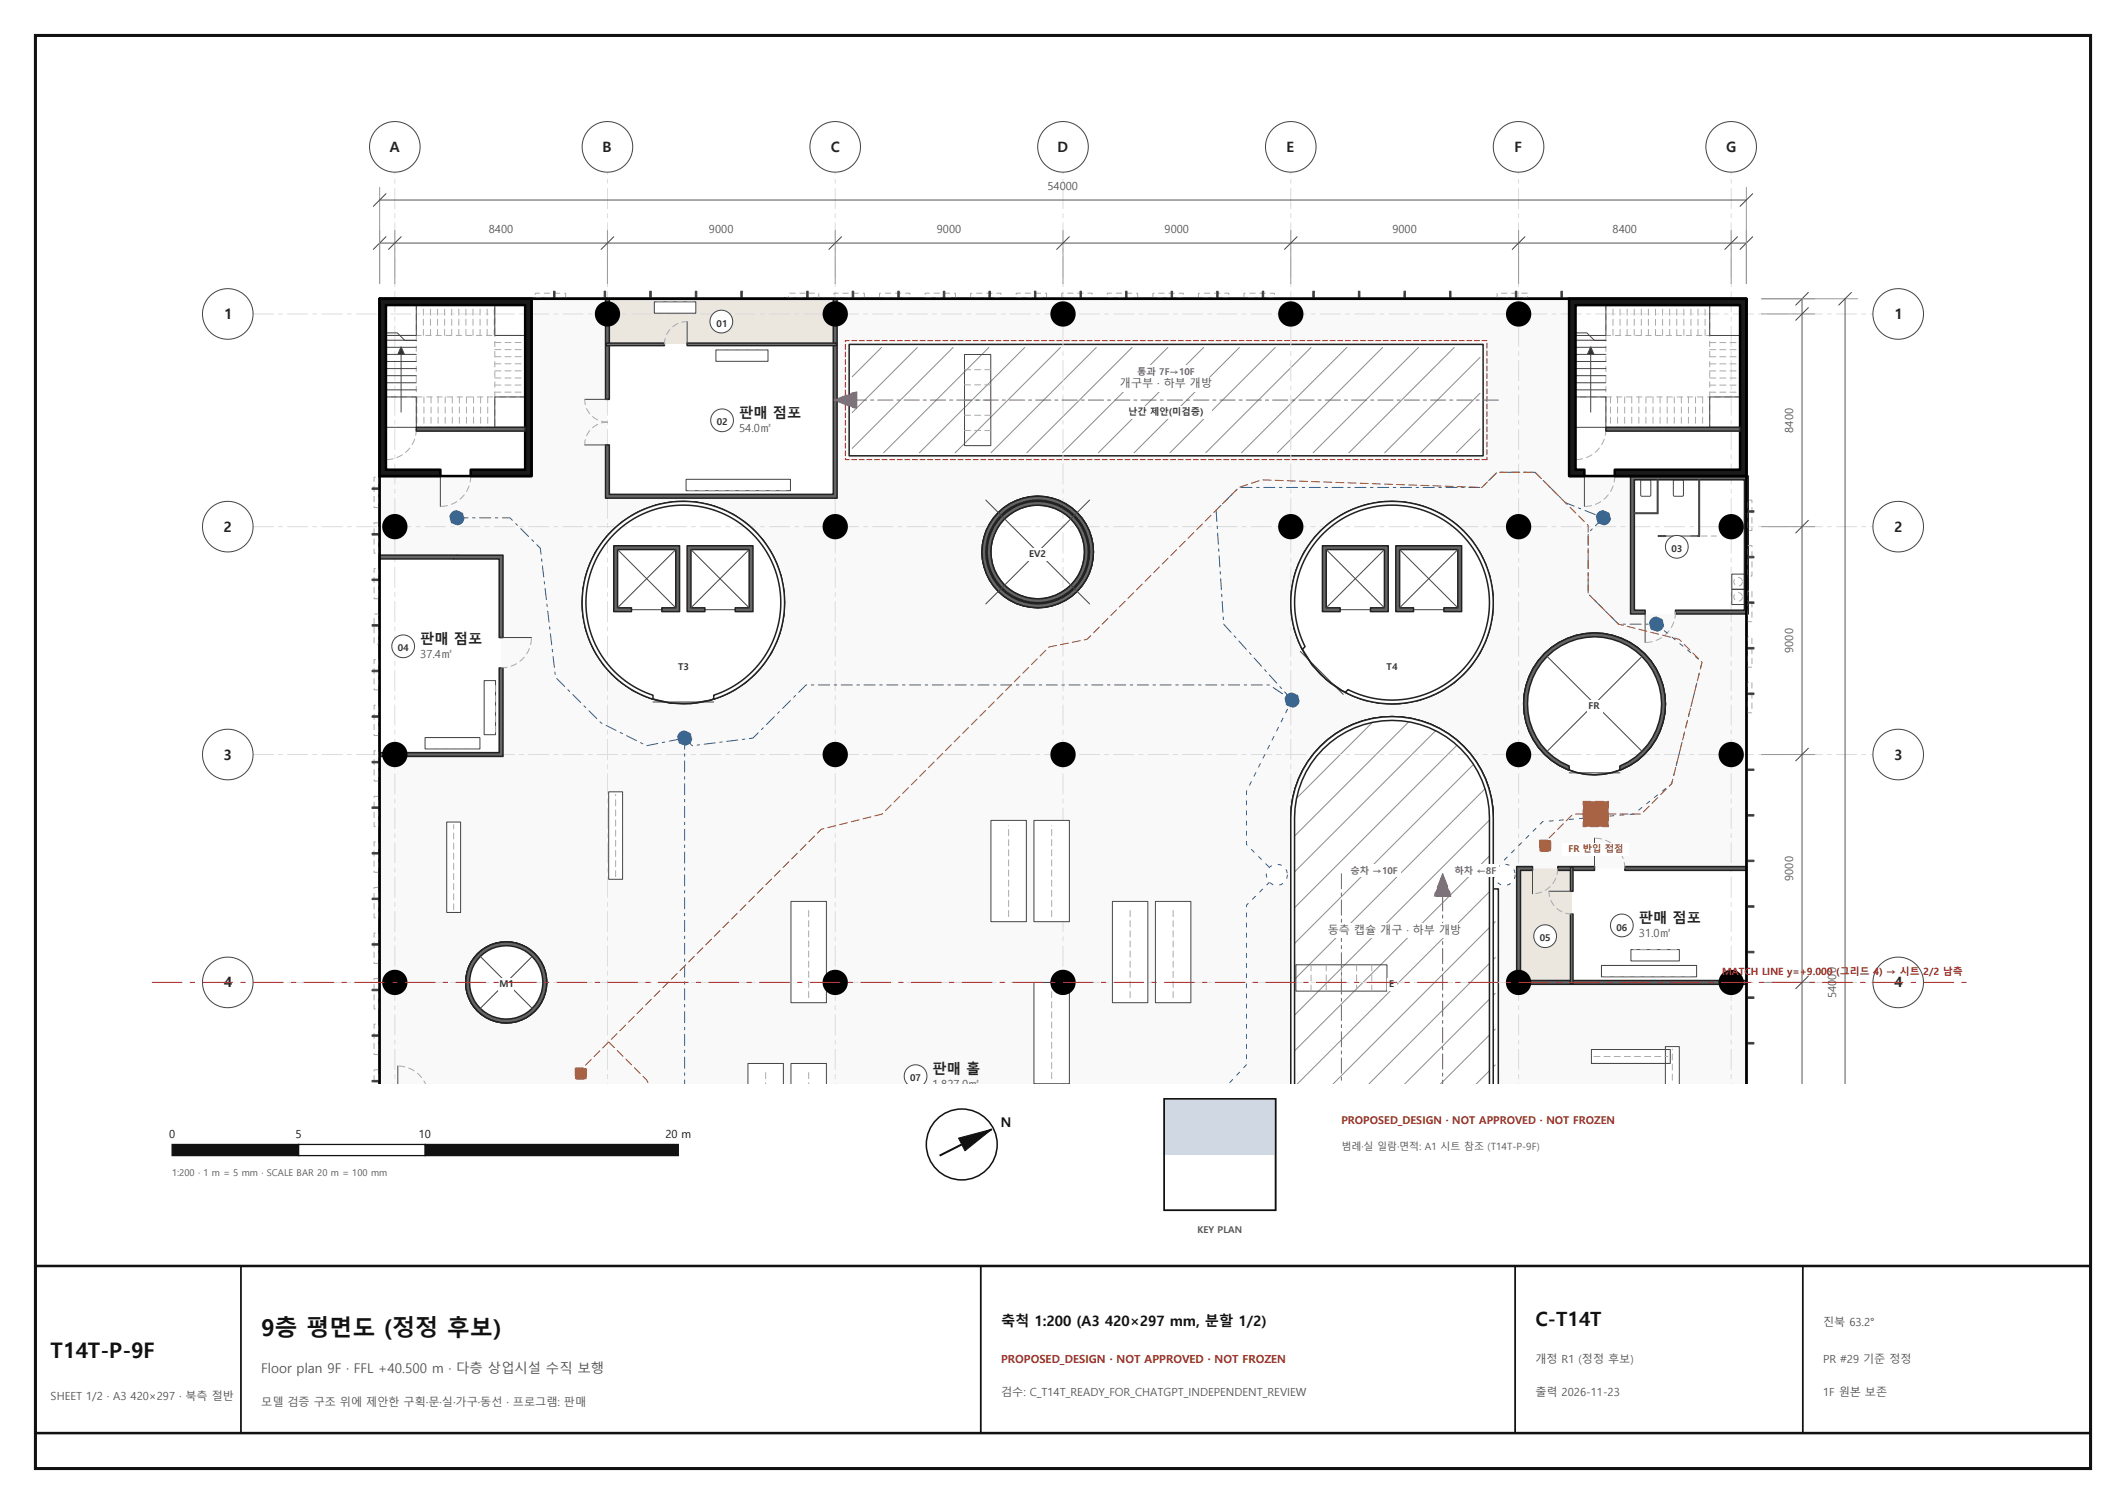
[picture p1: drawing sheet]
<svg xmlns="http://www.w3.org/2000/svg" width="420mm" height="297mm" viewBox="0 0 420 297" stroke-linecap="round" stroke-linejoin="round" font-family="sans-serif">
<path d="M7 7h406v283h-406z" fill="none" stroke="#111" stroke-width=".6"/>
<path d="M120 59h45v9h-45z" fill-rule="evenodd" fill="#ebe7df"/>
<g fill="#fff">
<path d="M120 68h45v30h-45z" fill-rule="evenodd"/>
<path d="M75 110h24v39h-24z" fill-rule="evenodd"/>
</g>
<path d="M300 171.5h10.5v22.5h-10.5z" fill-rule="evenodd" fill="#ebe7df"/>
<path d="M310.5 171.5h34.5v22.5h-34.5z" fill-rule="evenodd" fill="#fff"/>
<path d="M105 59h15v38.9l.1 .1h44.9v-39h145v34.9l.1 .1h12.2l-.2 .4v26.7l.4 .2h22.5v92.7h-270h30h-30v-120h30zM300 171.6l.1 22.4 44.9-.1-.1-22.4zM301 139a14 14 0 0 0 28 0 14 14 0 0 0-28 0zM252.6 214h44.8zM260.9 147.4l-2.5 3a19.8 19.8 0 0 0-3.4 11.1v52.5h41v-38.3l-.1-.2h-.9l-.1-16-.7-3.8-.7-1.9a20.4 20.4 0 0 0-5.8-7.8l-3.3-2.1-1.7-.9-1.9-.6-1.9-.5-2-.3-1.9-.1-3.9 .4-1.9 .5a20 20 0 0 0-8.3 5zM259.8 106l-2.2 3.2a20 20 0 0 0 1.7 22.2l2.7 2.8a19.4 19.4 0 0 0 6.8 3.8l3.8 .9 3.9 .1 3.9-.7a22.3 22.3 0 0 0 9.8-6.3 19.9 19.9 0 0 0 2.6-22 22 22 0 0 0-8-8.4 20 20 0 0 0-15.2-1.8 19.2 19.2 0 0 0-6.9 3.5zM167.8 68.1v21.8l.1 .1h125l.1-.1v-21.7l-.1-.2zM233 214h14zM194 109a11 11 0 0 0 22 0 11 11 0 0 0-22 0zM194 214h22zM194 214h22zM174 214h19.5zM112.6 214h44.8zM119.9 105.9l-.1 .1a19.9 19.9 0 0 0-3.8 6.8 19.6 19.6 0 0 0-.9 7.7 19.9 19.9 0 0 0 6.9 13.7 20.1 20.1 0 0 0 18.4 4.1 22.3 22.3 0 0 0 9.8-6.3 20.1 20.1 0 0 0 4.1-18.4l-1.4-3.6a19.9 19.9 0 0 0-8.1-8.4 19.6 19.6 0 0 0-7.4-2.4l-3.9-.1a20.5 20.5 0 0 0-7.5 2.1l-1.7 1a10.3 10.3 0 0 0-3 2.4zM75 214h45zM92 194a8 8 0 0 0 16 0 8 8 0 0 0-16 0zM75.1 110l-.1 38.9 23.9 .1 .1-38.9z" fill-rule="evenodd" fill="#f9f9f9"/>
<g fill="none" stroke="#222" stroke-width=".3">
<path d="M167.8 68h125.2v22h-125.2zM119.8 106l2.9-2.7a20 20 0 0 1 30.1 6.7 22.1 22.1 0 0 1 2 11.4 22.3 22.3 0 0 1-4.6 10.6l-2.9 2.8a20.1 20.1 0 0 1-10.8 4.1 20.8 20.8 0 0 1-17.3-7.6l-2-3.3a20 20 0 0 1 .4-18.8zM259.8 106a22.3 22.3 0 0 1 9.8-6.3 20.8 20.8 0 0 1 18.5 4.1 20.8 20.8 0 0 1 6.8 17.6 22.4 22.4 0 0 1-4.7 10.6 20.7 20.7 0 0 1-17.6 6.9 20.1 20.1 0 0 1-10.6-4.7 20.7 20.7 0 0 1-6.8-17.6 22.4 22.4 0 0 1 4.6-10.6zM255 214v-52.5a20 20 0 0 1 20-20 20 20 0 0 1 20 20v14h1v38.5"/>
<circle cx="205" cy="109" r="11"/>
<circle cx="315" cy="139" r="14"/>
<circle cx="100" cy="194" r="8"/>
</g>
<g fill="none" stroke="#8c8c8c" stroke-width=".2">
<path d="M174.1 68.6l-5.7 5.8M181.2 68.6l-12.8 12.9M188.3 68.6l-19.9 19.9M195.4 68.6l-20.8 20.8M202.4 68.6l-20.8 20.8M209.5 68.6l-20.8 20.8M216.6 68.6l-20.8 20.8M223.6 68.6l-20.8 20.8M230.7 68.6l-20.8 20.8M237.8 68.6l-20.8 20.8M244.9 68.6l-20.8 20.8M251.9 68.6l-20.8 20.8"/>
<path d="M259 68.6l-20.8 20.8M266.1 68.6l-20.8 20.8M273.1 68.6l-20.8 20.8M280.2 68.6l-20.8 20.8M287.3 68.6l-20.8 20.8M292.4 77.6l-11.8 11.8M292.4 70.6l-18.8 18.8M292.4 84.7l-4.7 4.7M271.3 142.5l-15.3 15.3M278.4 142.4l-22.8 22.9M283.7 144.2l-28.1 28.1M287.9 147.1l-32.3 32.3"/>
<path d="M291.2 150.9l-35.6 35.6M293.5 155.6l-37.9 37.9M294.4 168.9l-38.8 38.8M294.4 161.8l-38.8 38.8M294.5 175.9l-38.2 38.1M295.4 196.2l-17.9 17.8M295.4 189.1l-25 24.9M295.4 182l-32 32M295.4 210.3l-3.7 3.7M295.4 203.2l-10.8 10.8"/>
</g>
<path d="M50 62h320M50 104h320M50 149h320M50 194h320M78 214v-180M120 214v-180M165 214v-180M210 214v-180M255 214v-180M300 214v-180M342 214v-180" fill="none" stroke="#dcdcdc" stroke-width=".2" stroke-dasharray="4 1 .8 1"/>
<path d="M129.3 59.6h8.2v2.3h-8.2z" fill-rule="evenodd" fill="#fff" stroke="#444" stroke-width=".2"/>
<path d="M137 59.6h-7.2" fill="none" stroke="#aaa" stroke-width=".2" stroke-dasharray="1.2 .8"/>
<path d="M135.5 94.7h20.7v2.2h-20.7zM141.4 69.1h10.3v2.3h-10.3z" fill-rule="evenodd" fill="#fff" stroke="#444" stroke-width=".2"/>
<path d="M151.2 69.1h-9.3M136 96.9h19.7" fill="none" stroke="#aaa" stroke-width=".2" stroke-dasharray="1.2 .8"/>
<path d="M84 145.7h10.8v2.2h-10.8zM95.6 134.4h2.3v10.7h-2.3z" fill-rule="evenodd" fill="#fff" stroke="#444" stroke-width=".2"/>
<path d="M84.5 147.9h9.8M97.9 144.6v-9.7" fill="none" stroke="#aaa" stroke-width=".2" stroke-dasharray="1.2 .8"/>
<path d="M316.4 190.7h18.8v2.2h-18.8zM322.2 187.5h9.6v2.3h-9.6z" fill-rule="evenodd" fill="#fff" stroke="#444" stroke-width=".2"/>
<path d="M316.9 192.9h17.8M331.3 187.5h-8.6" fill="none" stroke="#aaa" stroke-width=".2" stroke-dasharray="1.2 .8"/>
<path d="M88.2 162.3v17.9h2.8v-17.9zM120.2 156.4v17.2h2.8v-17.2zM314.4 207.2v2.8h15.6v-2.8zM329 206.7v7.3h2.8v-7.3zM220.4 214h31.3zM259.4 214h28zM147.8 210v4h7v-4zM156.3 210v4h7v-4zM156.3 178v20h7v-20zM171.8 214h7zM180.3 214h7zM204.3 194v20h7v-20zM195.8 162v20h7v-20zM204.3 162v20h7v-20zM219.8 178v20h7v-20zM228.3 178v20h7v-20z" fill-rule="evenodd" fill="#fff"/>
<g fill="none" stroke="#444" stroke-width=".2">
<path d="M76.2 78.4h6v6h-6zM76.2 60.2h6v6h-6zM76.2 65.7h2.3l1.5 1.5h2.2M76.2 77h6M76.2 75.6h6M76.2 74.2h6M76.2 72.8h6M76.2 71.4h6M76.2 70h6M76.2 68.6h6M76.2 67.2h6M79.2 70v11.4"/>
<path d="M97.7 60.2h6v6h-6zM97.7 78.4h6v6h-6zM190.5 70h5.2v18h-5.2zM324.2 94.8l1.7-.1 .2 .2v2.8l-.1 .3h-1.6l-.2-.1zM330.6 94.8l1.7-.1 .2 .2 .1 2.9-.2 .2h-1.6l-.2-.1zM342.1 116.4h2.5v3h-2.5zM342.1 113.4h2.5v3h-2.5zM120.2 156.4h2.8v17.2h-2.8zM88.2 162.3h2.8v17.9h-2.8zM156.3 178h7v20h-7zM195.8 162h7v20h-7zM204.3 162h7v20h-7z"/>
<path d="M219.8 178h7v20h-7zM228.3 178h7v20h-7zM204.3 194h7v20h-7zM256 190.5h18v5.2h-18zM147.8 214v-4h7v4M156.3 214v-4h7v4M314.4 207.2h15.6v2.8h-15.6zM329 214v-7.3h2.8v7.3"/>
</g>
<g fill="none" stroke="#aaa" stroke-width=".2" stroke-dasharray="1.2 .8">
<path d="M82.4 78.4v6M83.6 66.2v-6M83.8 78.4v6M85 66.2v-6M85.2 78.4v6M86.4 66.2v-6M86.6 78.4v6M87.8 66.2v-6M88 78.4v6M89.2 66.2v-6M89.4 78.4v6M90.6 66.2v-6"/>
<path d="M90.7 78.4v6M92 66.2v-6M92.1 78.4v6M93.4 66.2v-6M93.5 78.4v6M94.8 66.2v-6M94.9 78.4v6M96.2 66.2v-6M96.3 78.4v6M97.6 66.2v-6M97.7 67.6h6M97.7 69h6"/>
<path d="M97.7 70.4h6M97.7 71.8h6M97.7 73.2h6M97.7 74.6h6M97.7 76h6M97.7 77.4h6M190.5 79h5.2M190.5 76h5.2M190.5 73h5.2M190.5 85h5.2M190.5 82h5.2M89.6 179.7v-16.9"/>
<path d="M121.6 173.1v-16.2M159.8 197v-18M199.3 181v-18M207.8 181v-18M223.3 197v-18M231.8 197v-18M259 195.7v-5.2M262 195.7v-5.2M265 195.7v-5.2M268 195.7v-5.2M271 195.7v-5.2M151.3 214v-3"/>
<path d="M159.8 214v-3M207.8 213v-18M314.9 208.6h14.6M330.4 214v-6.8"/>
</g>
<g fill="none" stroke="#aaa" stroke-width=".2" stroke-dasharray="1.2 .8" stroke-linecap="butt">
<path d="M76.2 66.2h6v12.2h-6zM82.2 60.2h15.5v6h-15.5zM82.2 78.4h15.5v6h-15.5zM97.7 66.2h6v12.2h-6z"/>
<circle cx="343.4" cy="117.9" r=".85"/>
<circle cx="343.4" cy="114.9" r=".85"/>
</g>
<path d="M79.2 68.5l.7 1.5h-1.3z" fill="#333" stroke="#444" stroke-width=".2"/>
<path d="M311.3 66.3h6v12.1h-6zM317.3 60.3h20.5v6h-20.5zM317.3 78.4h20.5v6h-20.5zM337.8 66.3h6v12.1h-6z" fill="none" stroke="#aaa" stroke-width=".2" stroke-dasharray="1.2 .8" stroke-linecap="butt"/>
<g fill="none" stroke="#444" stroke-width=".2">
<path d="M311.3 78.4h6v6h-6zM311.3 60.3h6v6h-6zM311.3 65.7h2.2l1.5 1.5h2.3M311.3 77h6M311.3 75.6h6M311.3 74.2h6M311.3 72.8h6M311.3 71.4h6M311.3 70h6M311.3 68.6h6M311.3 67.2h6M314.3 70v11.4"/>
<path d="M337.8 60.3h6v6h-6zM337.8 78.4h6v6h-6z"/>
</g>
<g fill="none" stroke="#aaa" stroke-width=".2" stroke-dasharray="1.2 .8">
<path d="M318.2 78.4v6M318.7 66.3v-6M319.6 78.4v6M320 66.3v-6M321 78.4v6M321.4 66.3v-6M322.4 78.4v6M322.8 66.3v-6M323.8 78.4v6M324.2 66.3v-6M325.2 78.4v6M325.6 66.3v-6"/>
<path d="M326.6 78.4v6M327 66.3v-6M328 78.4v6M328.4 66.3v-6M329.4 78.4v6M329.9 66.3v-6M330.8 78.4v6M331.3 66.3v-6M332.2 78.4v6M332.7 66.3v-6M333.6 78.4v6M334.1 66.3v-6"/>
<path d="M335 78.4v6M335.5 66.3v-6M336.4 78.4v6M336.9 66.3v-6M337.8 67.7h6M337.8 69h6M337.8 70.4h6M337.8 71.8h6M337.8 73.2h6M337.8 74.6h6M337.8 76h6M337.8 77.4h6"/>
</g>
<path d="M314.3 68.5l.6 1.5h-1.3z" fill="#333" stroke="#444" stroke-width=".2"/>
<path d="M299.6 171.1h3.1v.8h-2.3v21.7h44.6v.8h-45.4zM307.8 171.1h7.2v.8h-7.2zM321 171.1h24v.8h-24zM173.6 214h20.3zM173.6 214h.8zM119.6 87.9h.8v9.7h44.2v-38.6h.8v39.4h-45.8zM119.6 59h.8v19.9h-.8zM75 214h45.4zM84.6 214h27.6zM75 214h3.6zM110.5 214h2.4zM98.3 214h7.2zM75 214h14.2zM75 109.6h24.4v16.3h-.8v-15.5h-23.6zM75 148.6h23.6v-16.7h.8v17.5h-24.4z" fill-rule="evenodd" fill="#666"/>
<path d="M119.6 59h.8v19.9h-.8zM119.6 87.9h.8v9.7h44.2v-38.6h.8v39.4h-45.8zM75 109.6h24.4v16.3h-.8v-15.5h-23.6zM75 148.6h23.6v-16.7h.8v17.5h-24.4zM299.6 171.1h3.1v.8h-2.3v21.7h44.6v.8h-45.4zM307.8 171.1h7.2v.8h-7.2zM321 171.1h24v.8h-24z" fill="none" stroke="#222" stroke-width=".3"/>
<path d="M310.3 180.5h.5v13.7h-.5zM310.3 171.3h.5v4.7h-.5zM135.8 67.8h29.5v.5h-29.5zM119.8 67.8h11.4v.5h-11.4zM109.2 214h.5zM109.2 214h.5zM103.2 214h.5zM103.2 214h.5z" fill-rule="evenodd" fill="#808080"/>
<path d="M119.8 67.8h11.4v.5h-11.4zM135.8 67.8h29.5v.5h-29.5zM310.3 171.3h.5v4.7h-.5zM310.3 180.5h.5v13.7h-.5z" fill="none" stroke="#222" stroke-width=".3"/>
<path d="M322.1 94h23.3v27.2h-14.4v-.7h13.6v-25.8h-21.7v25.8h2.1v.7h-2.9z" fill-rule="evenodd" fill="#666" stroke="#222" stroke-width=".3"/>
<g fill="#888" stroke="#444" stroke-width=".2">
<path d="M327.4 94.7h.2v6.7h-.2z" fill-rule="evenodd"/>
<path d="M322.9 101.3h4.5v.1h-4.5z" fill-rule="evenodd"/>
<path d="M335.6 94.7h.2v11.3h-.2z" fill-rule="evenodd"/>
<path d="M327.6 105.8h1.5v.2h-1.5z" fill-rule="evenodd"/>
<path d="M334.1 105.8h1.5v.2h-1.5z" fill-rule="evenodd"/>
</g>
<g fill="none" stroke="#444" stroke-width=".2">
<path d="M105 58.8h205v.2h-195h-10zM155 58.9h.1M115.5 78.9h4.5M135.8 63.5v4.5M76.2 84.8v6M87 94v6M115.5 87.9h4.5M311.3 84.8v6M313 94v6M329.1 105.8h5M99 125.9h6M124.7 120.4h6"/>
<path d="M129 138.6h12M139.2 120.4h6M256.9 128.6l8.5 8.5M264.8 120.4h5.9M279.2 120.4h6M325 120.9v6M310 152.6h10M302.7 171.5v5M306 176h4.5M315 165.5v6M74.8 214v-120h.2v120M78.6 210.5v3.5"/>
<path d="M345 214v-120h.2v120"/>
</g>
<g fill="none" stroke="#aaa" stroke-width=".2" stroke-dasharray="1.2 .8">
<path d="M131.2 68a4.5 4.5 0 0 1 4.6-4.5M82.2 84.8a6 6 0 0 1-6 6M93 94a6 6 0 0 1-6 6M120 83.4a4.5 4.5 0 0 0-4.5 4.5M120 83.4a4.5 4.5 0 0 1-4.5-4.5M317.3 84.8a6 6 0 0 1-6 6M319 94a6 6 0 0 1-6 6M334.1 105.8h5M99 131.9a6 6 0 0 0 6-6M331 120.9a6 6 0 0 1-6 6M307.8 171.5a5 5 0 0 1-5.1 5M321 171.5a6 6 0 0 0-6-6"/>
<path d="M310.5 180.5a4.5 4.5 0 0 1-4.5-4.5M84 214a5.9 5.9 0 0 0-5.4-3.5"/>
</g>
<g fill="none" stroke="#aaa" stroke-width=".2" stroke-dasharray="1.2 .8" stroke-linecap="butt">
<path d="M105.8 58.2l-.1-.3h6.1v.9h-6v-.6M159.8 57.9h2v.9h-6l-.1-.9h4.1M164.7 58.2l.1-.3h6v.9h-6.1v-.6M175.8 58.8h-2l-.1-.9h6.1l-.1 .9h-3.9M182.8 58.2v-.3h6v.9h-6v-.6M193.8 58.8h-2l-.1-.9h6v.9h-3.9M200.8 58.2v-.3h5.9l.1 .9h-6v-.6M211.8 58.8h-2v-.9h6v.9h-4M218.8 58.2v-.3h5.9l.1 .9h-6.1l.1-.6M229.8 58.8h-2v-.9h6v.9h-4M242.8 58.8h-6.1l.1-.9h6v.9M247.8 58.8h-2.1l.1-.9h6v.9h-4"/>
<path d="M301.8 58.5v.3h-6v-.9h6v.6M74.8 98.2v2.1l-.9-.1v-6h.9v4M345.5 98.8h.6v6h-.9v-6h.3M74.2 109.2h-.3v-6h.9v6.1l-.6-.1M74.8 118.2h-.9v-5.9l.9-.1v6M345.2 107.7l.9 .1v6h-.9v-6.1M346.1 116.8v6h-.9v-6h.9M73.9 123.3v-2l.9-.1v6h-.9v-3.9M74.8 130.2v6h-.9v-5.9l.9-.1M346.1 134.8v6h-.9v-6.1l.9 .1M346.1 131.8h-.9v-6h.9v6M74.8 152.2v2h-.9v-5.9h.9v3.9"/>
<path d="M74.8 145.2l-.9 .1v-6.1l.9 .1v5.9M74.2 163.2l-.3 .1v-6.1h.9v6h-.6M74.8 170.3v2h-.9v-6.1l.9 .1v4M74.2 199.2h-.3v-6h.9v6h-.6M74.2 181.3l-.3-.1v-6h.9v6.1h-.6M74.8 188.3v2h-.9v-6.1h.9v4.1M73.9 214v-2.7l.9-.1v2.8M74.8 206.2v2.1l-.9-.1v-6h.9v4"/>
</g>
<path d="M125.8 214h.3zM109.3 214h.3zM116.9 214h.2zM134.9 214h.2zM73.5 214h1.3zM73.5 214h1.3zM73.5 214h1.3zM73.5 214h1.3zM73.5 214h1.3zM73.5 214h1.3zM73.5 214h1.3zM73.5 214h1.3zM73.5 214h1.3zM73.5 213.4h1.3v.3l-1.3-.1zM73.5 204.4h1.3v.2h-1.3zM73.5 195.4l1.3-.1v.3h-1.3zM73.5 186.4l1.3-.1v.3h-1.3zM73.5 177.4h1.3v.2h-1.3zM73.5 168.4h1.3v.3l-1.3-.1zM73.5 159.3h1.3v.4h-1.3zM73.5 150.3l1.3 .1v.2l-1.3 .1zM73.5 141.3h1.3v.3l-1.3 .1zM73.5 132.3h1.3v.4h-1.3zM73.5 123.3h1.3v.4h-1.3zM73.5 114.4l1.3-.1v.4l-1.3-.1zM73.5 105.4l1.3-.1v.4h-1.3zM73.5 96.3h1.3v.3h-1.3zM119.4 57.5h.2v1.3h-.2zM128.4 57.5h.3v1.3h-.3zM109.4 57.5h.3l-.1 1.3h-.2zM215.8 214h.4zM170.8 214h.3zM161.8 214h.3zM206.8 214h.4zM256.8 214h.3zM274.8 214h.3zM152.8 214h.3zM197.8 214h.4zM233.8 214h.3zM265.8 214h.3zM188.8 214h.4zM242.9 214h.2zM143.8 214h.3zM224.8 214h.3zM179.8 214h.4zM186.3 57.5h.4v1.3h-.4zM240.4 57.5h.2v1.3h-.2zM231.4 57.5h.2v1.3h-.2zM222.4 57.5h.2l.1 1.3h-.3zM137.4 57.5h.3v1.3h-.4zM177.4 57.5h.3v1.3h-.4zM268.4 57.5h.3v1.3h-.4zM168.3 57.5h.4v1.3h-.4zM195.4 57.5h.3v1.3h-.3zM213.4 57.5h.2l.1 1.3h-.3zM249.4 57.5h.3l-.1 1.3h-.2zM146.3 57.5h.4v1.3h-.4zM159.4 57.5h.3v1.3h-.4zM259.4 57.5h.3v1.3h-.4zM204.4 57.5h.2l.1 1.3h-.3zM292.8 214h.4zM283.8 214h.4zM301.8 214h.4zM310.8 214h.4zM345.2 214h1.3zM345.2 214h1.3zM345.2 214h1.3zM345.2 214h1.3zM345.2 214h1.3zM345.2 214h1.3zM345.2 214h1.3zM345.2 214h1.3zM345.2 214h1.3zM345.2 214h1.3zM345.2 205.9h1.3v.3h-1.3zM345.2 196.9h1.3v.3h-1.3zM345.2 187.9h1.3v.3h-1.3zM345.2 178.9h1.3v.3h-1.3zM345.2 169.9h1.3v.2l-1.3 .1zM345.2 160.9h1.3v.3h-1.3zM345.2 151.9h1.3v.3h-1.3zM345.2 136.9l1.3-.1v.4h-1.3zM345.2 127.9l1.3-.1v.4h-1.3zM345.2 118.9h1.3v.3l-1.3-.1zM345.2 109.9h1.3v.3h-1.3zM345.2 100.9h1.3v.2h-1.3zM308.4 57.5h.3v1.3h-.3zM286.4 57.5h.3v1.3h-.3zM299.4 57.5h.3v1.3h-.3zM277.4 57.5h.3v1.3h-.4z" fill-rule="evenodd" fill="#333" stroke="#444" stroke-width=".2"/>
<g fill="none" stroke="#222" stroke-width=".3">
<path d="M255 214v-52.5a20 20 0 0 1 20-20 20 20 0 0 1 20 20v52.5"/>
<circle cx="135" cy="119" r="20"/>
<circle cx="205" cy="109" r="9.3"/>
<circle cx="205" cy="109" r="11"/>
<circle cx="275" cy="119" r="20"/>
<circle cx="315" cy="139" r="14"/>
<circle cx="100" cy="194" r="8"/>
</g>
<path d="M305.1 129.1a14 14 0 0 1 21.6 2.3 14 14 0 0 1-6.7 20.7v-.8a13.2 13.2 0 0 0 5.5-20.4 13.2 13.2 0 0 0-21 0 13.2 13.2 0 0 0 5.5 20.4v.8a14 14 0 0 1-4.9-23z" fill-rule="evenodd" fill="#666" stroke="#222" stroke-width=".3"/>
<path d="M305.6 129.6l18.8 18.8M324.4 129.6l-18.8 18.8" fill="none" stroke="#444" stroke-width=".2"/>
<path d="M92 194a8 8 0 0 1 16 0 8 8 0 0 1-16 0zM92.8 194a7.2 7.2 0 0 0 14.4 0 7.2 7.2 0 0 0-14.4 0z" fill-rule="evenodd" fill="#666" stroke="#222" stroke-width=".3"/>
<path d="M94.9 188.9l10.2 10.2M105.1 188.9l-10.2 10.2" fill="none" stroke="#444" stroke-width=".2"/>
<path d="M120.9 104.9a20 20 0 0 1 31.2 3.7 20 20 0 0 1-11.1 29.5v-.8a19.2 19.2 0 0 0 9.6-29.6 19.2 19.2 0 0 0-31.2 0 19.2 19.2 0 0 0 9.6 29.6v.8a20 20 0 0 1-8.1-33.2z" fill-rule="evenodd" fill="#fff" stroke="#222" stroke-width=".3"/>
<path d="M121.2 107.8h13v13h-3.5v-.8h2.8v-11.5h-11.5v11.5h2.7v.8h-3.5z" fill-rule="evenodd" fill="#666" stroke="#222" stroke-width=".3"/>
<path d="M122 108.5l11.5 11.5M133.5 108.5l-11.5 11.5" fill="none" stroke="#444" stroke-width=".2"/>
<path d="M135.8 107.8h12.9v13h-3.5v-.8h2.8v-11.5h-11.5v11.5h2.7v.8h-3.4z" fill-rule="evenodd" fill="#666" stroke="#222" stroke-width=".3"/>
<path d="M136.5 108.5l11.5 11.5M148 108.5l-11.5 11.5" fill="none" stroke="#444" stroke-width=".2"/>
<path d="M260.9 104.9a20 20 0 0 1 26.7-1.4 20 20 0 0 1 4.1 26.5 20 20 0 0 1-25.9 6.7l.5-.5a19.2 19.2 0 0 0 27.7-14.2 19.2 19.2 0 0 0-22-22 19.2 19.2 0 0 0-14.2 27.7l-.5 .5a20 20 0 0 1 3.6-23.3z" fill-rule="evenodd" fill="#fff" stroke="#222" stroke-width=".3"/>
<path d="M261.2 107.8h13.1v13h-3.6v-.8h2.8v-11.5h-11.5v11.5h2.8v.8h-3.6z" fill-rule="evenodd" fill="#666" stroke="#222" stroke-width=".3"/>
<path d="M262 108.5l11.5 11.5M273.5 108.5l-11.5 11.5" fill="none" stroke="#444" stroke-width=".2"/>
<path d="M275.7 107.8h13.1v13h-3.6v-.8h2.8v-11.5h-11.5v11.5h2.7v.8h-3.5z" fill-rule="evenodd" fill="#666" stroke="#222" stroke-width=".3"/>
<path d="M276.5 108.5l11.5 11.5M288 108.5l-11.5 11.5" fill="none" stroke="#444" stroke-width=".2"/>
<path d="M260.9 147.4a20 20 0 0 1 21.8-4.4 20 20 0 0 1 12.3 18.5v52.5h-40v-52.5a20 20 0 0 1 5.9-14.1zM261.4 147.9a19.3 19.3 0 0 0-5.7 13.6l.1 52.5h38.4v-52.5a19.2 19.2 0 0 0-11.8-17.8 19.2 19.2 0 0 0-21 4.2z" fill-rule="evenodd" fill="#fff"/>
<path d="M255 214v-52.5a20 20 0 0 1 20-20 20 20 0 0 1 20 20v52.5M255.8 214l-.1-52.5a19.3 19.3 0 0 1 19.3-19.2 19.3 19.3 0 0 1 19.2 19.2v52.5" fill="none" stroke="#222" stroke-width=".3"/>
<path d="M194 109a11 11 0 0 1 22 0 11 11 0 0 1-22 0zM194.8 109a10.2 10.2 0 0 0 20.4 0 10.2 10.2 0 0 0-20.4 0zM195 109a10 10 0 0 1 20 0 10 10 0 0 1-20 0zM195.8 109a9.2 9.2 0 0 0 18.4 0 9.2 9.2 0 0 0-18.4 0z" fill-rule="evenodd" fill="#666" stroke="#222" stroke-width=".3"/>
<path d="M194.7 98.8l20.6 20.5M215.3 98.8l-20.6 20.5" fill="none" stroke="#444" stroke-width=".2"/>
<path d="M75 59h30v35h-30zM310 59h35v35h-35z" fill="none" stroke="#000" stroke-width=".5"/>
<path d="M75 59h30v35h-12v-1.2h10.7v-32.6h-27.5v32.6h10.8v1.2h-12z" fill-rule="evenodd" fill="#1a1a1a" stroke="#000" stroke-width=".5"/>
<path d="M82.2 84.4h21.5v.7h-21.5z" fill-rule="evenodd" fill="#666" stroke="#222" stroke-width=".3"/>
<path d="M310 59h35v35h-26v-1.2h24.8v-32.5h-32.5v32.5h1.7v1.2h-3z" fill-rule="evenodd" fill="#1a1a1a" stroke="#000" stroke-width=".5"/>
<path d="M317.3 84.4h26.5v.7h-26.5z" fill-rule="evenodd" fill="#666" stroke="#222" stroke-width=".3"/>
<path d="M75 214v-155h270v155" fill="none" stroke="#000" stroke-width=".5"/>
<g fill="#000" stroke="#000" stroke-width=".5">
<circle cx="120" cy="62" r="2.25"/>
<circle cx="165" cy="62" r="2.25"/>
<circle cx="210" cy="62" r="2.25"/>
<circle cx="255" cy="62" r="2.25"/>
<circle cx="300" cy="62" r="2.25"/>
<circle cx="78" cy="104" r="2.25"/>
<circle cx="165" cy="104" r="2.25"/>
<circle cx="255" cy="104" r="2.25"/>
<circle cx="300" cy="104" r="2.25"/>
<circle cx="342" cy="104" r="2.25"/>
<circle cx="78" cy="149" r="2.25"/>
<circle cx="165" cy="149" r="2.25"/>
<circle cx="210" cy="149" r="2.25"/>
<circle cx="300" cy="149" r="2.25"/>
<circle cx="342" cy="149" r="2.25"/>
<circle cx="78" cy="194" r="2.25"/>
<circle cx="165" cy="194" r="2.25"/>
<circle cx="210" cy="194" r="2.25"/>
<circle cx="300" cy="194" r="2.25"/>
<circle cx="342" cy="194" r="2.25"/>
</g>
<path d="M293.7 90.8h-126.7v-23.5h126.7v23.5" fill="none" stroke="#b3261e" stroke-width=".2" stroke-dasharray="1 .5"/>
<path d="M90.2 102.3h10.5l6 6 3 25.5 9 9 9 4.5 7.5-1.5M316.7 102.3l-3 3v12l6 6h7.5M255.2 138.3l-13.5-15-1.5-22.5 4.5-4.5h48l3-3h7.5l6 6 7.5 3M135.2 145.8l1.5 1.5 12-1.5 10.5-10.5h91.5l4.5 3M135.2 145.8v68.2" fill="none" stroke="#2f5d8a" stroke-width=".2" stroke-dasharray="2.2 .9 .5 .9"/>
<path d="M255.2 138.3l-9 18v10.5l6 6M327.2 123.3l9 7.5-6 24-7.5 6-18 1.5-7.5 7.5v3M252.2 172.8l-6 6v31.5l-3.5 3.7" fill="none" stroke="#2f5d8a" stroke-width=".2" stroke-dasharray=".8 1.2"/>
<g fill="#2f5d8a" stroke="#2f5d8a" stroke-width=".2" stroke-dasharray="2.2 .9 .5 .9" stroke-linecap="butt">
<circle cx="90.3" cy="102.2" r="1.4"/>
<circle cx="316.8" cy="102.2" r="1.4"/>
<circle cx="327.2" cy="123.2" r="1.4"/>
<circle cx="135.3" cy="145.8" r="1.4"/>
<circle cx="255.3" cy="138.2" r="1.4"/>
</g>
<g fill="#fff" stroke="#2f5d8a" stroke-width=".2" stroke-dasharray=".8 1.2" stroke-linecap="butt">
<circle cx="297.3" cy="172.8" r="2.1"/>
<circle cx="252.2" cy="172.7" r="2.1"/>
</g>
<path d="M315.2 160.8h-4.5l-6 6M315.2 160.8h9l6-6 6-24-4.5-4.5-12-3-6-6v-13.5l-10.5-10.5h-7.5l-3 3-43.5-1.5-4.5 1.5-30 30-7.5 1.5-33 33-12 3-48 48M120.2 205.8l7.5 7.5 .4 .7" fill="none" stroke="#9a5b1e" stroke-width=".2" stroke-dasharray="1.6 .8"/>
<g fill="#9a5b1e" stroke="#9a5b1e" stroke-width=".2" stroke-dasharray="1.6 .8" stroke-linecap="butt">
<path d="M113.6 210.9h2.3v2.2h-2.3z" fill-rule="evenodd"/>
<path d="M304.1 165.9h2.3v2.2h-2.3z" fill-rule="evenodd"/>
<path d="M312.7 158.2h5v5.1h-5z" fill-rule="evenodd"/>
</g>
<path d="M296 79h-131.2M265 172.5v41.5M285 214v-41.5" fill="none" stroke="#7a3b8c" stroke-width=".2" stroke-dasharray="3 .8 .6 .8"/>
<g fill="#7a3b8c" stroke="#7a3b8c" stroke-width=".2" stroke-dasharray="3 .8 .6 .8" stroke-linecap="butt">
<path d="M164.8 79l4.5-1.7v3.5z"/>
<path d="M285 172.5l1.8 4.5h-3.5z"/>
</g>
<g fill="#fff" stroke="#444" stroke-width=".2">
<circle cx="142.5" cy="63.5" r="2.25"/>
<circle cx="142.6" cy="83" r="2.25"/>
<circle cx="331.3" cy="108" r="2.25"/>
<circle cx="79.6" cy="127.6" r="2.25"/>
<circle cx="305.2" cy="184.9" r="2.25"/>
<circle cx="320.4" cy="182.8" r="2.25"/>
</g>
<path d="M179.3 210.9a2.23 2.23 0 0 1 3.1 0 2.23 2.23 0 0 1 .1 3.1h-2.6a1.06 1.06 0 0 1-1.2-1.1v-1.1z" fill-rule="evenodd" fill="#fff"/>
<path d="M179.2 214a2.25 2.25 0 0 1 .1-3.1 2.25 2.25 0 0 1 3.1 0 2.25 2.25 0 0 1 .1 3.1" fill="none" stroke="#444" stroke-width=".2"/>
<g fill="#fff">
<path d="M313.5 138.2h3v2.5h-3z"/>
<path d="M98.5 193.2h3v2.5h-3z"/>
<path d="M133.5 130.6h3v2.5h-3z"/>
<path d="M273.5 130.6h3v2.5h-3z"/>
<path d="M274.1 193.2h1.8v2.5h-1.8z"/>
<path d="M202.9 108.2h4.2v2.5h-4.2z"/>
<path d="M308.7 166.4h13.1v2.6h-13.1z"/>
<path d="M260.3 182.4h30.4v2.9h-30.4z"/>
<path d="M219.8 74.4h21.2v2.9h-21.2z"/>
<path d="M221.4 80.2h17.9v2.5h-17.9z"/>
<path d="M224.1 72.2h12.6v2.5h-12.6z"/>
<path d="M286.9 170.7h9.2v2.5h-9.2z"/>
<path d="M266.3 170.7h10.4v2.5h-10.4z"/>
</g>
<path d="M75 39.5h270M75 48h270M356 59v155M364.5 59v155" fill="none" stroke="#555" stroke-width=".2"/>
<g fill="none" stroke="#999" stroke-width=".2">
<path d="M75 37v19M345 37v19M78 45.5v10.5M120 45.5v10.5M165 45.5v10.5M210 45.5v10.5M255 45.5v10.5M300 45.5v10.5M342 45.5v10.5M348 59h19M348 62h10.5M348 104h10.5"/>
<path d="M348 149h10.5M348 194h10.5"/>
</g>
<g fill="none" stroke="#444" stroke-width=".2">
<path d="M76.2 38.3l-2.5 2.5M346.2 38.3l-2.4 2.5M76.2 46.8l-2.5 2.4M79.2 46.8l-2.5 2.4M121.2 46.8l-2.5 2.4M166.3 46.8l-2.6 2.4M211.3 46.8l-2.6 2.4M256.3 46.8l-2.5 2.4M301.3 46.8l-2.5 2.4M343.2 46.8l-2.4 2.4M346.2 46.8l-2.4 2.4M357.2 57.7l-2.5 2.6"/>
<path d="M365.8 57.7l-2.6 2.6M357.2 60.7l-2.5 2.6M357.2 102.8l-2.5 2.5M357.2 147.8l-2.5 2.5M357.2 192.8l-2.5 2.5"/>
</g>
<g fill="#fff" stroke="#444" stroke-width=".2">
<circle cx="78" cy="29" r="5"/>
<circle cx="120" cy="29" r="5"/>
<circle cx="165" cy="29" r="5"/>
<circle cx="210" cy="29" r="5"/>
<circle cx="255" cy="29" r="5"/>
<circle cx="300" cy="29" r="5"/>
<circle cx="342" cy="29" r="5"/>
<circle cx="45" cy="194" r="5"/>
<circle cx="375" cy="194" r="5"/>
<circle cx="45" cy="149" r="5"/>
<circle cx="375" cy="149" r="5"/>
<circle cx="45" cy="104" r="5"/>
<circle cx="375" cy="104" r="5"/>
<circle cx="45" cy="62" r="5"/>
<circle cx="375" cy="62" r="5"/>
</g>
<path d="M30 194h360" fill="none" stroke="#9b1c1c" stroke-width=".2" stroke-dasharray="6 1.5 1 1.5" stroke-linecap="butt"/>
<path d="M34 226h25v2.2h-25z" fill="#111" stroke="#111" stroke-width=".25"/>
<path d="M59 226h25v2.2h-25z" fill="#fff" stroke="#111" stroke-width=".25"/>
<path d="M84 226h50v2.2h-50z" fill="#111" stroke="#111" stroke-width=".25"/>
<circle cx="190" cy="226" r="7" fill="none" stroke="#111" stroke-width=".3"/>
<path d="M185.6 228.2l10.3-5.2z" fill="#000" stroke="#111" stroke-width=".4"/>
<path d="M189.4 224.7l6.5-1.7-5.3 4.2z" fill="#111" stroke="#111" stroke-width=".2"/>
<path d="M230 217h22v22h-22z" fill="#fff" stroke="#111" stroke-width=".3"/>
<path d="M230 217h22v11h-22z" fill="#cfd8e3"/>
<path d="M230 217h22v22h-22z" fill="none" stroke="#111" stroke-width=".3"/>
<path d="M7 250h406v33h-406z" fill="none" stroke="#111" stroke-width=".5"/>
<path d="M47.6 250v33M193.8 250v33M299.3 250v33M356.2 250v33" fill="none" stroke="#111" stroke-width=".35"/>
<text font-size="4.6" fill="#111" x="51.6" y="263.9">9층 평면도 (정정 후보)</text>
<text font-size="4.2" fill="#111" x="10" y="268.1">T14T-P-9F</text>
<text font-size="3.9" fill="#111" x="303.3" y="261.9">C-T14T</text>
<g font-size="2.8" fill="#222">
<text x="77" y="30">A</text>
<text x="119" y="30">B</text>
<text x="164.1" y="30">C</text>
<text x="208.9" y="30">D</text>
<text x="254.2" y="30">E</text>
<text x="299.2" y="30">F</text>
<text x="341" y="30">G</text>
<text x="44.3" y="63">1</text>
<text x="374.3" y="63">1</text>
<text x="146" y="82.5">판매 점포</text>
<text x="44.2" y="105">2</text>
<text x="374.2" y="105">2</text>
<text x="83" y="127.1">판매 점포</text>
<text x="44.2" y="150">3</text>
<text x="374.2" y="150">3</text>
<text x="323.8" y="182.2">판매 점포</text>
<text x="44.2" y="195">4</text>
<text x="374.2" y="195">4</text>
<text x="184.3" y="212">판매 홀</text>
</g>
<text font-size="2.8" fill="#111" x="197.8" y="261.9">축척 1:200 (A3 420×297 mm, 분할 1/2)</text>
<text font-size="2.6" fill="#111" x="197.7" y="222.6">N</text>
<text font-size="2.6" fill="#555" x="51.6" y="271.1">Floor plan 9F · FFL +40.500 m · 다층 상업시설 수직 보행</text>
<g font-size="2.2" fill="#555">
<text x="206.9" y="37.5">54000</text>
<text x="96.6" y="46">8400</text>
<text x="140.1" y="46">9000</text>
<text x="185.1" y="46">9000</text>
<text x="230.1" y="46">9000</text>
<text x="275.1" y="46">9000</text>
<text x="318.6" y="46">8400</text>
<text x="221.2" y="76.5">개구부 · 하부 개방</text>
<text x="146" y="85.3">54.0㎡</text>
<text x="354.2" y="85.4" transform="rotate(-90 354.2 85.4)">8400</text>
<text x="83" y="129.9">37.4㎡</text>
<text x="354.2" y="128.9" transform="rotate(-90 354.2 128.9)">9000</text>
<text x="354.2" y="173.9" transform="rotate(-90 354.2 173.9)">9000</text>
<text x="262.3" y="184.5">동측 캡슐 개구 · 하부 개방</text>
<text x="323.8" y="185">31.0㎡</text>
<text x="362.8" y="197.1" transform="rotate(-90 362.8 197.1)">54000</text>
<text x="184.3" y="214.8">1</text>
<text x="185.9" y="214.8">827</text>
<text x="190.1" y="214.8">0㎡</text>
<text x="360.2" y="261.9">진북 63.2°</text>
<text x="303.3" y="269.1">개정 R1 (정정 후보)</text>
<text x="360.2" y="269.1">PR #29 기준 정정</text>
<text x="197.8" y="275.7">검수: C_T14T_READY_FOR_CHATGPT_INDEPENDENT_REVIEW</text>
<text x="303.3" y="275.7">출력 2026-11-23</text>
<text x="360.2" y="275.7">1F 원본 보존</text>
<text x="10" y="276.4">SHEET 1/2 · A3 420×297 · 북측 절반</text>
<text x="51.6" y="277.7">모델 검증 구조 위에 제안한 구획·문·실·가구·동선 · 프로그램: 판매</text>
</g>
<g font-size="2.2" fill="#111">
<text x="33.4" y="224.8">0</text>
<text x="58.4" y="224.8">5</text>
<text x="82.7" y="224.8">10</text>
<text x="131.4" y="224.8">20 m</text>
</g>
<text font-size="2.2" fill="#9b1c1c" x="197.8" y="269.1">PROPOSED_DESIGN · NOT APPROVED · NOT FROZEN</text>
<text font-size="2.1" fill="#9b1c1c" x="265" y="222">PROPOSED_DESIGN · NOT APPROVED · NOT FROZEN</text>
<text font-size="2" fill="#9b1c1c" x="340.2" y="192.5">MATCH LINE y=+9.000 (그리드 4) → 시트 2/2 남측</text>
<text font-size="2" fill="#555" x="265" y="227">범례·실 일람·면적: A1 시트 참조 (T14T-P-9F)</text>
<g font-size="1.9" fill="#333">
<text x="141.6" y="64.5">01</text>
<text x="222.8" y="82">난간 제안(미검증)</text>
<text x="141.6" y="84">02</text>
<text x="203.3" y="110">EV2</text>
<text x="330.2" y="109">03</text>
<text x="78.6" y="128.6">04</text>
<text x="134" y="132.4">T3</text>
<text x="273.9" y="132.4">T4</text>
<text x="313.8" y="140">FR</text>
<text x="304.2" y="185.9">05</text>
<text x="319.3" y="183.8">06</text>
<text x="98.7" y="195">M1</text>
<text x="274.5" y="195">E</text>
<text x="179.8" y="213.5">07</text>
</g>
<g font-size="1.9" fill="#7a3b8c">
<text x="224.7" y="74">통과 7F→10F</text>
<text x="266.8" y="172.5">승차 →10F</text>
<text x="287.3" y="172.5">하차 ←8F</text>
</g>
<text font-size="1.9" fill="#9a5b1e" x="309.8" y="168.3">FR 반입 접점</text>
<g font-size="1.9" fill="#555">
<text x="34" y="232.2">1:200 · 1 m = 5 mm · SCALE BAR 20 m = 100 mm</text>
<text x="236.6" y="243.5">KEY PLAN</text>
</g>
</svg>
